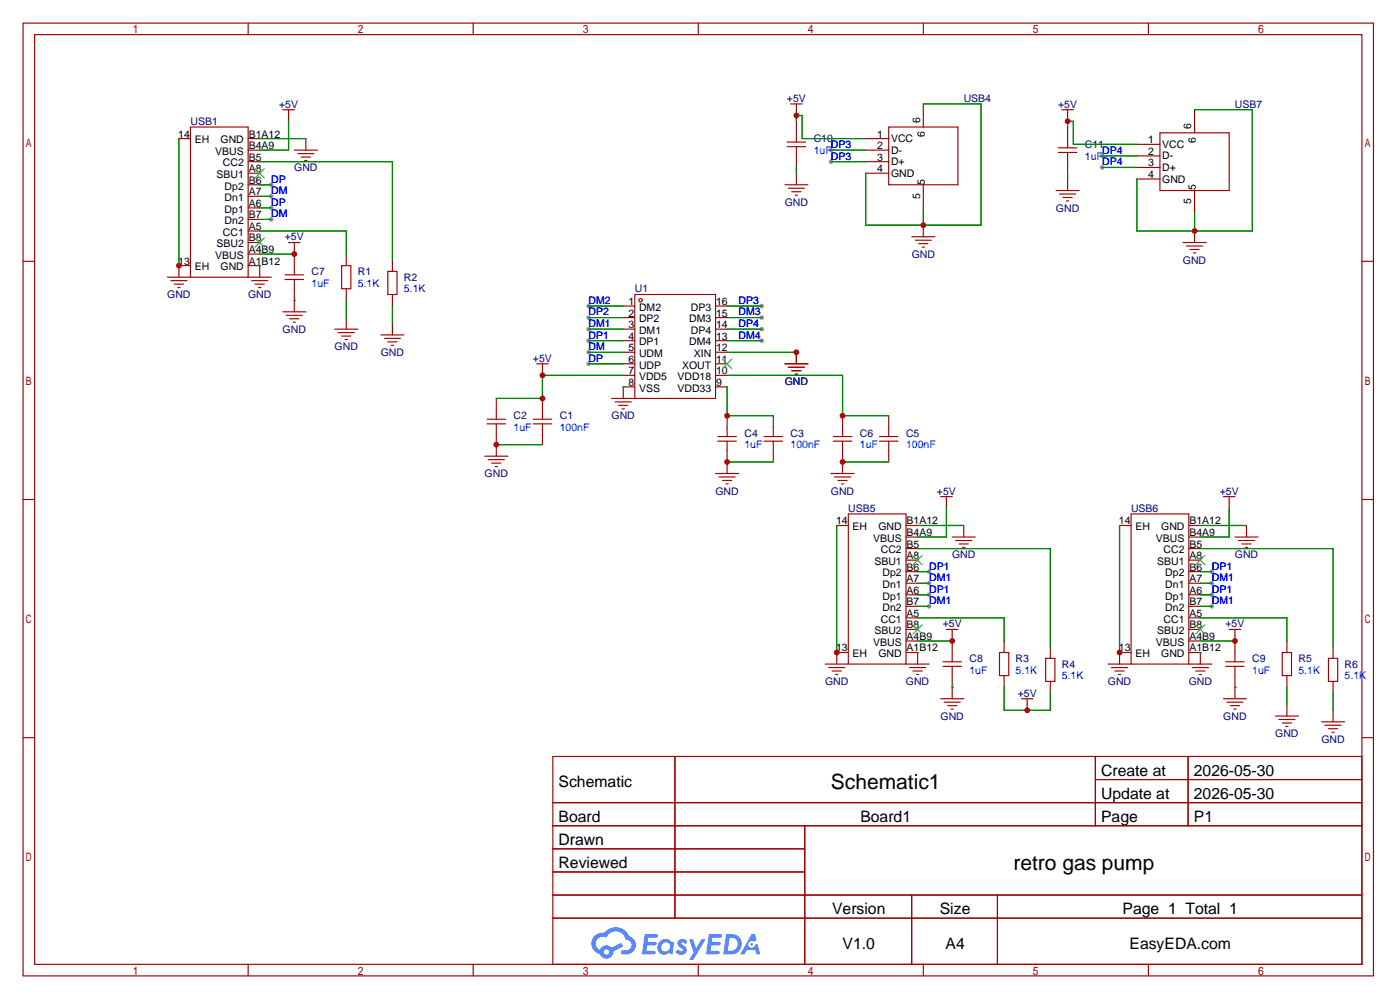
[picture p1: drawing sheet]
<svg xmlns="http://www.w3.org/2000/svg" width="308mm" height="220mm" viewBox="0 0 308 220" stroke-linecap="round" stroke-linejoin="round" font-family="sans-serif">
<g fill="#999">
<circle cx="59.7" cy="43.2" r=".51"/>
<circle cx="59.7" cy="45.7" r=".51"/>
<circle cx="59.7" cy="48.3" r=".51"/>
<circle cx="59.7" cy="40.6" r=".51"/>
<circle cx="129.5" cy="80" r=".51"/>
<circle cx="129.5" cy="77.5" r=".51"/>
<circle cx="129.5" cy="74.9" r=".51"/>
<circle cx="129.5" cy="72.4" r=".51"/>
<circle cx="129.5" cy="69.8" r=".51"/>
<circle cx="129.5" cy="67.3" r=".51"/>
<circle cx="167.6" cy="67.3" r=".51"/>
<circle cx="167.6" cy="69.8" r=".51"/>
<circle cx="167.6" cy="72.4" r=".51"/>
<circle cx="167.6" cy="74.9" r=".51"/>
<circle cx="204.5" cy="128.3" r=".51"/>
<circle cx="204.5" cy="130.8" r=".51"/>
<circle cx="204.5" cy="133.3" r=".51"/>
<circle cx="204.5" cy="125.7" r=".51"/>
<circle cx="266.7" cy="128.3" r=".51"/>
<circle cx="266.7" cy="130.8" r=".51"/>
<circle cx="266.7" cy="133.3" r=".51"/>
<circle cx="266.7" cy="125.7" r=".51"/>
<circle cx="182.9" cy="33" r=".51"/>
<circle cx="182.9" cy="35.6" r=".51"/>
<circle cx="242.6" cy="34.3" r=".51"/>
<circle cx="242.6" cy="36.8" r=".51"/>
</g>
<g fill="none" stroke="#a10000" stroke-width=".25">
<path d="M5.1 5.1h297.2v209.5h-297.2zM7.6 7.6h292.1v204.5h-292.1zM54.6 5.1v2.5M104.1 5.1v2.5M153.7 5.1v2.5M203.2 5.1v2.5M252.7 5.1v2.5M5.1 57.5h2.5M299.7 57.5h2.6M5.1 109.9h2.5M299.7 109.9h2.6M5.1 162.2h2.5"/>
<path d="M121.7 166.4h178v45.7h-178zM121.7 176.5h178M148.5 166.4v35.5M241.1 166.4v15.2M241.1 171.4h58.6M261.5 166.4v15.2M299.7 162.2h2.6M121.7 181.6h178M121.7 186.7h55.4M121.7 196.8h178M121.7 191.8h55.4M177.1 181.6v30.5"/>
<path d="M200.6 196.8v15.3M219.5 196.8v15.3M54.6 212.1v2.5M104.1 212.1v2.5M121.7 201.9h178M153.7 212.1v2.5M203.2 212.1v2.5M252.7 212.1v2.5"/>
</g>
<g fill="#5487ff">
<path d="M149.4 206.8a1.3 1.3 0 0 1 1.8 .3l-.4 .6a.54 .54 0 0 0-.9-.3l.2 .3a1.28 1.28 0 0 1 .7 2 1.53 1.53 0 0 1-2.1-.3l.5-.6 .8 .4a.31 .31 0 0 0 .3-.2 .31 .31 0 0 0-.3-.4 1.12 1.12 0 0 1-.6-1.8z"/>
<path d="M151.7 206.6h.8l.7 2 1.2-2h.9l-2.7 4.5h-.9l1-1.6z"/>
<path d="M141.9 205.4h2.3a.46 .46 0 0 1 .5 .1 .46 .46 0 0 1 .1 .5l-.4 .2h-1.7l-.2 .9h1.7a.4 .4 0 0 1 .3 .5 .4 .4 0 0 1-.4 .3h-1.7l-.1 1.2h1.3a.46 .46 0 0 1 .5 .1 .46 .46 0 0 1 .1 .5l-.3 .2h-2.6z"/>
<path d="M156 205.4h2.3a.47 .47 0 0 1 .5 .1 .47 .47 0 0 1 .1 .5l-.4 .2h-1.7l-.1 .9h1.6a.4 .4 0 0 1 .3 .5 .4 .4 0 0 1-.4 .3h-1.7l-.1 1.2h1.3a.46 .46 0 0 1 .5 .1 .46 .46 0 0 1 .2 .5l-.4 .2h-2.6z"/>
<path d="M165.4 205.4h.7l.4 1.4-.6 .3a.75 .75 0 0 0-1.2 .3 .75 .75 0 0 0 .5 1.1 .75 .75 0 0 0 1-.7l.5-.3 .6 2.4h-.8l-.3-1h-1.8l-.6 1h-.9z"/>
<path d="M159.8 205.4l-.6 4.5h1.4a2.27 2.27 0 0 0 2.6-2.3 2.27 2.27 0 0 0-2.7-2.2zM160.6 206.2a1.5 1.5 0 0 1 1.8 1.5 1.5 1.5 0 0 1-2 1.4h-.2z"/>
<path d="M145.2 207.1a1.6 1.6 0 0 0-.3 2.2 1.6 1.6 0 0 0 2.3 .2l.8 .4 .3-2.5-.2-.2-.4-.1a1.58 1.58 0 0 0-2.5 0zM145.8 207.6a.98 .98 0 0 1 1.6 .4 .98 .98 0 0 1-1 1.3 .94 .94 0 0 1-.9-.7 .94 .94 0 0 1 .3-1z"/>
<path d="M130.9 205.8a2.37 2.37 0 0 0 1.1 4 1.54 1.54 0 0 0 1.8 1 1.54 1.54 0 0 0 1.2-1.6l2.2-1.1-.5-.7-2.1 1a1.57 1.57 0 0 0-2.6 .5 1.5 1.5 0 0 1-.7-2.1 1.5 1.5 0 0 1 2.2-.5 2.23 2.23 0 0 1 2.2-1.5 2.23 2.23 0 0 1 2 1.9 1.16 1.16 0 0 1 1.3 1.1 1.16 1.16 0 0 1-1.1 1.2h-.7a.47 .47 0 0 0-.6 .4 .47 .47 0 0 0 .5 .5 2.15 2.15 0 0 0 2.6-1.1 2.15 2.15 0 0 0-.8-2.8l-.5-.1a3.2 3.2 0 0 0-5.4-.8l-1.1 .1zM132.9 209.4a.6 .6 0 0 1 1.2 0 .6 .6 0 0 1-1.2 0z"/>
<circle cx="165.4" cy="207.7" r=".28"/>
</g>
<g fill="none" stroke="#a10000" stroke-width=".25">
<path d="M39.4 30.5h2.5M41.9 27.9h12.7v33.1h-12.7zM54.6 38.1h2.5M54.6 35.6h2.5M54.6 33h2.5M54.6 30.5h2.5M62.2 24.1h2.6M63.5 24.1v2.6M64.8 33h5M65.5 33.8h3.6M66.3 34.5h2M67.1 35.3h.5"/>
<path d="M67.3 30.5v2.5M173.2 31.2h4.1M173.2 32.3h4.1M174 22.9h2.5M175.3 22.9v2.5M175.3 26.7v4.5M175.3 32.3v4.5M175.3 38.1v2.5M190.5 38.1h5.1M190.5 35.6h5.1M190.5 33h5.1M190.5 30.5h5.1"/>
<path d="M195.6 27.9h15.2v12.7h-15.2zM203.2 22.9v5M232.9 32.5h4.1M232.9 33.5h4.1M233.7 24.1h2.5M234.9 24.1v2.6M234.9 27.9v4.6M234.9 33.5v4.6M234.9 39.4v2.5M250.2 39.4h5.1M250.2 36.8h5.1M250.2 34.3h5.1"/>
<path d="M250.2 31.8h5.1M255.3 29.2h15.2v12.7h-15.2zM262.9 24.1v5.1M41.9 58.4h-2.5v2.6M54.6 58.4h2.5v2.6M54.6 55.9h2.5M54.6 53.3h2.5M54.6 50.8h2.5M54.6 48.3h2.5M54.6 45.7h2.5M54.6 43.2h2.5M54.6 40.6h2.5"/>
<path d="M63.5 53.3h2.5M64.8 53.3v7.2M75.2 58.4h2v5.1h-2zM76.2 55.9v2.5M85.3 59.7h2.1v5.1h-2.1zM86.4 57.1v2.6M172.7 40.6h5.1M173.5 41.4h3.5M174.2 42.2h2.1M175 42.9h.5M200.7 52.1h5M201.4 52.8h3.6"/>
<path d="M202.2 53.6h2M202.9 54.4h.6M203.2 40.6v5.1M203.2 49.5v2.6M232.4 41.9h5.1M233.2 42.7h3.5M233.9 43.4h2.1M234.7 44.2h.5M260.3 53.3h5.1M261.1 54.1h3.6M261.9 54.9h2M262.6 55.6h.5"/>
<path d="M262.9 41.9v5.1M262.9 50.8v2.5M36.8 61h5.1M37.6 61.7h3.5M38.4 62.5h2M39.1 63.2h.5M54.6 61h5.1M55.4 61.7h3.5M56.1 62.5h2.1M56.9 63.2h.5M62.2 68.6h5.1M62.7 60.5h4.1"/>
<path d="M62.7 61.5h4.1M63 69.3h3.5M63.8 70.1h2M64.5 70.9h.5M64.8 61.5v7.1M73.7 72.4h5M74.4 73.2h3.6M75.2 73.9h2M75.9 74.7h.6M76.2 63.5v2.5M76.2 69.8v2.6M83.8 73.7h5.1"/>
<path d="M84.6 74.4h3.5M85.3 75.2h2.1M86.1 75.9h.5M86.4 64.8v2.5M86.4 71.1v2.6M137.2 67.3h2.5M137.2 69.8h2.5M137.2 72.4h2.5M137.2 74.9h2.5M137.2 77.5h2.5M139.7 64.8h17.8v22.8h-17.8zM157.5 67.3h2.5"/>
<path d="M157.5 69.8h2.5M157.5 72.4h2.5M157.5 74.9h2.5M157.5 77.5h2.5M175.3 77.5v2.5M107.2 92.2h4.1M107.2 93.2h4.1M109.2 87.6v4.6M109.2 93.2v7.1M117.3 92.2h4.1M117.3 93.2h4.1M118.1 80h2.5"/>
<path d="M119.4 80v2.5M119.4 87.6v4.6M119.4 93.2v4.6M134.6 87.6h5.1M135.4 88.4h3.5M136.1 89.2h2.1M136.9 89.9h.5M137.2 80h2.5M137.2 82.5h2.5M139.7 85.1h-2.5v2.5M157.5 80h2.5M157.5 82.5h2.5"/>
<path d="M157.5 85.1h2.5M158 96h4.1M158 97h4.1M160 91.4v4.6M160 97v7.1M168.1 96h4.1M168.1 97h4.1M170.2 91.4v4.6M170.2 97v4.6M172.7 80h5.1M173.5 80.8h3.5M174.2 81.5h2.1"/>
<path d="M175 82.3h.5M183.4 96h4.1M183.4 97h4.1M185.4 91.4v4.6M185.4 97v7.1M193.5 96h4.1M193.5 97h4.1M195.6 91.4v4.6M195.6 97v4.6M106.7 100.3h5.1M107.4 101.1h3.6M108.2 101.9h2"/>
<path d="M109 102.6h.5M157.5 104.1h5.1M158.2 104.9h3.6M159 105.7h2M159.8 106.4h.5M182.9 104.1h5.1M183.6 104.9h3.6M184.1 115.6h2.6M184.4 105.7h2M185.2 106.4h.5M186.7 113h12.7v33h-12.7zM199.4 118.1h2.5"/>
<path d="M199.4 115.6h2.5M207 109.2h2.5M208.3 109.2v2.6M209.5 118.1h5.1M210.3 118.9h3.6M211.1 119.6h2M212.1 115.6v2.5M246.4 115.6h2.5M248.9 113h12.7v33h-12.7zM261.6 118.1h2.6M261.6 115.6h2.6M269.2 109.2h2.6"/>
<path d="M270.5 109.2v2.6M271.8 118.1h5.1M272.5 118.9h3.6M273.3 119.6h2M274.3 115.6v2.5M199.4 138.4h2.5M199.4 135.9h2.5M199.4 133.3h2.5M199.4 130.8h2.5M199.4 128.3h2.5M199.4 125.7h2.5M199.4 123.2h2.5"/>
<path d="M199.4 120.6h2.5M208.3 138.4h2.5M209.5 138.4v7.1M211.8 120.4h.5M261.6 138.4h2.6M261.6 135.9h2.6M261.6 133.3h2.6M261.6 130.8h2.6M261.6 128.3h2.6M261.6 125.7h2.6M261.6 123.2h2.6M261.6 120.6h2.6"/>
<path d="M270.5 138.4h2.5M271.8 138.4v7.1M274.1 120.4h.5M181.6 146h5.1M182.4 146.8h3.5M183.1 147.6h2.1M183.9 148.3h.5M186.7 143.5h-2.6v2.5M199.4 143.5h2.5v2.5M199.4 141h2.5M199.4 146h5.1M200.2 146.8h3.5"/>
<path d="M200.9 147.6h2M201.7 148.3h.5M207 153.7h5.1M207.5 145.5h4.1M207.5 146.6h4.1M207.8 154.4h3.5M208.5 155.2h2.1M209.3 156h.5M209.5 146.6v7.1M220 143.5h2v5.1h-2zM221 141v2.5M221 148.6v2.5"/>
<path d="M224.8 153.7h2.5M226.1 153.7v2.5M230.1 144.8h2.1v5.1h-2.1zM231.1 142.2v2.6M231.1 149.9v2.5M243.8 146h5.1M244.6 146.8h3.6M245.4 147.6h2M246.1 148.3h.5M248.9 143.5h-2.5v2.5M261.6 143.5h2.6v2.5M261.6 141h2.6"/>
<path d="M261.6 146h5.1M262.4 146.8h3.5M263.1 147.6h2.1M263.9 148.3h.5M269.2 153.7h5.1M269.7 145.5h4.1M269.7 146.6h4.1M270 154.4h3.6M270.8 155.2h2M271.5 156h.5M271.8 146.6v7.1M280.7 157.5h5.1"/>
<path d="M281.4 158.2h3.6M282.2 143.5h2v5.1h-2zM282.2 159h2M283 159.8h.5M283.2 141v2.5M283.2 148.6v2.5M283.2 154.9v2.6M290.8 158.7h5.1M291.6 159.5h3.5M292.4 144.8h2v5.1h-2zM293.4 142.2v2.6M293.4 149.9v2.5"/>
<path d="M293.4 156.2v2.5M292.4 160.3h2M293.1 161h.5"/>
<circle cx="141" cy="66" r=".38"/>
</g>
<g fill="none" stroke="#3c3" stroke-width=".25">
<path d="M56.1 37.1l2.1 2M58.2 37.1l-2.1 2M56.1 52.3l2.1 2.1M58.2 52.3l-2.1 2.1M159 79l2 2M161 79l-2 2M200.9 137.4l2 2M200.9 122.2l2 2M202.9 137.4l-2 2M202.9 122.2l-2 2M263.1 137.4l2.1 2M263.1 122.2l2.1 2"/>
<path d="M265.2 137.4l-2.1 2M265.2 122.2l-2.1 2"/>
</g>
<g fill="none" stroke="#008700" stroke-width=".25">
<path d="M39.4 30.5v27.9M57.1 30.5h10.2M57.1 35.6h29.3v21.5M63.5 26.7v6.3h-6.4M175.3 26.7v-1.3h1.2v5.1h14M175.3 36.8v1.3M182.9 33h7.6M182.9 35.6h7.6M203.2 22.9h12.7v26.6h-25.4v-11.4M234.9 27.9v-1.2h1.3v5.1h14M234.9 38.1v1.3M242.6 34.3h7.6"/>
<path d="M242.6 36.8h7.6M262.9 24.1h12.7v26.7h-25.4v-11.4M57.1 58.4h.1M57.1 43.2h2.6M57.1 45.7h2.6M57.1 48.3h2.6M57.1 40.6h2.6M57.1 55.9h7.7M57.1 50.8h19.1v5.1M203.2 45.7v3.8M262.9 47v3.8M64.8 66h.1"/>
<path d="M76.2 66v3.8M86.4 67.3v3.8M129.5 77.5h7.7M129.5 74.9h7.7M129.5 72.4h7.7M129.5 69.8h7.7M129.5 67.3h7.7M160 77.5h15.3M160 74.9h7.6M160 72.4h7.6M160 69.8h7.6M160 67.3h7.6"/>
<path d="M109.2 97.8h10.2M129.5 80h7.7M137.2 85.1h.1M137.2 82.5h-17.8v5.1h-10.2M160 85.1v6.3h10.2M160 82.5h25.4v8.9h10.2M160 101.6h10.2M184.1 115.6v27.9M185.4 101.6h10.2M201.9 115.6h10.2M208.3 111.8v6.3h-6.4M246.4 115.6v27.9"/>
<path d="M264.2 115.6h10.1M270.5 111.8v6.3h-6.3M201.9 128.3h2.6M201.9 130.8h2.6M201.9 133.3h2.6M201.9 125.7h2.6M201.9 135.9h19.1v5.1M201.9 120.6h29.2v21.6M264.2 128.3h2.5M264.2 130.8h2.5M264.2 133.3h2.5M264.2 125.7h2.5"/>
<path d="M264.2 135.9h19v5.1M264.2 120.6h29.2v21.6M201.9 143.5h.1M201.9 141h7.6M209.5 151.1h.1M221 151.1v5.1h10.1v-3.8M264.2 143.5h.1M264.2 141h7.6M271.8 151.1h.1M283.2 151.1v3.8M293.4 152.4v3.8"/>
</g>
<g fill="#c00">
<circle cx="39.4" cy="58.4" r=".63"/>
<circle cx="64.8" cy="55.9" r=".63"/>
<circle cx="160" cy="91.4" r=".63"/>
<circle cx="160" cy="101.6" r=".63"/>
<circle cx="185.4" cy="91.4" r=".63"/>
<circle cx="185.4" cy="101.6" r=".63"/>
<circle cx="175.3" cy="77.5" r=".63"/>
<circle cx="119.4" cy="87.6" r=".63"/>
<circle cx="119.4" cy="82.5" r=".63"/>
<circle cx="109.2" cy="97.8" r=".63"/>
<circle cx="184.2" cy="143.5" r=".63"/>
<circle cx="209.6" cy="141" r=".63"/>
<circle cx="226.1" cy="156.2" r=".63"/>
<circle cx="246.4" cy="143.5" r=".63"/>
<circle cx="271.8" cy="141" r=".63"/>
<circle cx="203.2" cy="49.5" r=".63"/>
<circle cx="175.3" cy="25.4" r=".63"/>
<circle cx="262.9" cy="50.8" r=".63"/>
<circle cx="235" cy="26.7" r=".63"/>
</g>
<g font-size="4.6">
<text x="182.9" y="173.5">Schematic1</text>
<text x="223" y="191.3">retro gas pump</text>
</g>
<g font-size="3.5">
<text x="122.9" y="173.1">Schematic</text>
<text x="242.3" y="170.6">Create at</text>
<text x="262.7" y="170.6">2026-05-30</text>
<text x="242.3" y="175.7">Update at</text>
<text x="262.7" y="175.7">2026-05-30</text>
<text x="122.9" y="180.7">Board</text>
<text x="122.9" y="185.8">Drawn</text>
<text x="189.3" y="180.7">Board1</text>
<text x="242.3" y="180.7">Page</text>
<text x="262.7" y="180.7">P1</text>
<text x="122.9" y="190.9">Reviewed</text>
<text x="183.1" y="201.1">Version</text>
<text x="206.8" y="201.1">Size</text>
<text x="247" y="201.1">Page 1 Total 1</text>
<text x="185.4" y="208.7">V1.0</text>
<text x="208.1" y="208.7">A4</text>
<text x="248.6" y="208.7">EasyEDA.com</text>
</g>
<g font-size="2.3" fill="#000080">
<text x="61.4" y="23.7">+5V</text>
<text x="173.2" y="22.4">+5V</text>
<text x="212.1" y="22.4">USB4</text>
<text x="232.9" y="23.7">+5V</text>
<text x="271.8" y="23.7">USB7</text>
<text x="41.9" y="27.5">USB1</text>
<text x="179.1" y="31.3">C10</text>
<text x="238.8" y="32.6">C11</text>
<text x="64.7" y="37.6">GND</text>
<text x="172.7" y="45.3">GND</text>
<text x="232.4" y="46.5">GND</text>
<text x="62.7" y="52.9">+5V</text>
<text x="200.6" y="56.7">GND</text>
<text x="260.3" y="58">GND</text>
<text x="36.8" y="65.6">GND</text>
<text x="54.6" y="65.6">GND</text>
<text x="68.6" y="60.5">C7</text>
<text x="78.7" y="60.5">R1</text>
<text x="88.9" y="61.8">R2</text>
<text x="139.7" y="64.3">U1</text>
<text x="62.2" y="73.2">GND</text>
<text x="73.6" y="77">GND</text>
<text x="83.8" y="78.3">GND</text>
<text x="117.3" y="79.5">+5V</text>
<text x="172.7" y="84.6">GND</text>
<text x="113" y="92.2">C2</text>
<text x="123.2" y="92.2">C1</text>
<text x="134.6" y="92.2">GND</text>
<text x="163.8" y="96.1">C4</text>
<text x="174" y="96.1">C3</text>
<text x="189.2" y="96.1">C6</text>
<text x="199.4" y="96.1">C5</text>
<text x="106.7" y="104.9">GND</text>
<text x="157.5" y="108.8">GND</text>
<text x="182.9" y="108.8">GND</text>
<text x="186.7" y="112.6">USB5</text>
<text x="206.2" y="108.8">+5V</text>
<text x="248.9" y="112.6">USB6</text>
<text x="268.4" y="108.8">+5V</text>
<text x="209.5" y="122.7">GND</text>
<text x="271.8" y="122.7">GND</text>
<text x="207.5" y="138">+5V</text>
<text x="269.7" y="138">+5V</text>
<text x="213.4" y="145.6">C8</text>
<text x="223.5" y="145.6">R3</text>
<text x="233.7" y="146.9">R4</text>
<text x="275.6" y="145.6">C9</text>
<text x="285.8" y="145.6">R5</text>
<text x="295.9" y="146.9">R6</text>
<text x="181.6" y="150.7">GND</text>
<text x="199.4" y="150.7">GND</text>
<text x="224" y="153.2">+5V</text>
<text x="243.8" y="150.7">GND</text>
<text x="261.6" y="150.7">GND</text>
<text x="207" y="158.3">GND</text>
<text x="269.2" y="158.3">GND</text>
<text x="280.6" y="162.1">GND</text>
<text x="290.8" y="163.4">GND</text>
</g>
<g font-size="2.3">
<text x="202.5" y="27.2" transform="rotate(-90 202.5 27.2)">6</text>
<text x="262.2" y="28.4" transform="rotate(-90 262.2 28.4)">6</text>
<text x="39.2" y="30.3">14</text>
<text x="42.8" y="31.5">EH</text>
<text x="47.4" y="34.1">VBUS</text>
<text x="48.5" y="31.5">GND</text>
<text x="54.7" y="35.3">B5</text>
<text x="54.7" y="32.8">B4A9</text>
<text x="54.7" y="30.3">B1A12</text>
<text x="193" y="35.3">3</text>
<text x="193" y="32.8">2</text>
<text x="193" y="30.3">1</text>
<text x="196.1" y="33.8">D-</text>
<text x="196.1" y="31.3">VCC</text>
<text x="203.5" y="30.2" transform="rotate(-90 203.5 30.2)">6</text>
<text x="252.7" y="34.1">2</text>
<text x="252.7" y="31.5">1</text>
<text x="255.8" y="35.1">D-</text>
<text x="255.8" y="32.5">VCC</text>
<text x="263.2" y="31.5" transform="rotate(-90 263.2 31.5)">6</text>
<text x="47.6" y="39.1">SBU1</text>
<text x="49.1" y="36.6">CC2</text>
<text x="49.4" y="41.7">Dp2</text>
<text x="54.7" y="40.4">B6</text>
<text x="54.7" y="37.9">A8</text>
<text x="193" y="37.9">4</text>
<text x="196.1" y="38.9">GND</text>
<text x="196.1" y="36.3">D+</text>
<text x="203.5" y="40.6" transform="rotate(-90 203.5 40.6)">5</text>
<text x="252.7" y="39.1">4</text>
<text x="252.7" y="36.6">3</text>
<text x="255.8" y="40.2">GND</text>
<text x="255.8" y="37.6">D+</text>
<text x="263.2" y="41.9" transform="rotate(-90 263.2 41.9)">5</text>
<text x="49.4" y="46.8">Dp1</text>
<text x="49.4" y="44.2">Dn1</text>
<text x="54.7" y="45.5">A6</text>
<text x="54.7" y="43">A7</text>
<text x="202.5" y="43.7" transform="rotate(-90 202.5 43.7)">5</text>
<text x="262.2" y="45" transform="rotate(-90 262.2 45)">5</text>
<text x="49.1" y="51.8">CC1</text>
<text x="49.4" y="49.3">Dn2</text>
<text x="54.7" y="53.1">B8</text>
<text x="54.7" y="50.6">A5</text>
<text x="54.7" y="48">B7</text>
<text x="39.2" y="58.2">13</text>
<text x="42.8" y="59.5">EH</text>
<text x="47.4" y="56.9">VBUS</text>
<text x="47.6" y="54.4">SBU2</text>
<text x="48.5" y="59.5">GND</text>
<text x="54.7" y="58.2">A1B12</text>
<text x="54.7" y="55.7">A4B9</text>
<text x="138.3" y="67.1">1</text>
<text x="138.3" y="69.6">2</text>
<text x="140.6" y="68.4">DM2</text>
<text x="140.6" y="70.9">DP2</text>
<text x="151.7" y="70.9">DM3</text>
<text x="152.1" y="68.4">DP3</text>
<text x="157.6" y="69.6">15</text>
<text x="157.6" y="67.1">16</text>
<text x="138.3" y="72.2">3</text>
<text x="138.3" y="74.7">4</text>
<text x="138.3" y="77.2">5</text>
<text x="140.6" y="73.4">DM1</text>
<text x="140.6" y="76">DP1</text>
<text x="151.7" y="76">DM4</text>
<text x="152.1" y="73.4">DP4</text>
<text x="157.6" y="77.2">12</text>
<text x="157.6" y="74.7">13</text>
<text x="157.6" y="72.2">14</text>
<text x="138.3" y="79.8">6</text>
<text x="138.3" y="82.3">7</text>
<text x="140.6" y="78.5">UDM</text>
<text x="140.6" y="81.1">UDP</text>
<text x="140.6" y="83.6">VDD5</text>
<text x="149.1" y="83.6">VDD18</text>
<text x="150.1" y="81.1">XOUT</text>
<text x="152.7" y="78.5">XIN</text>
<text x="157.6" y="82.3">10</text>
<text x="157.6" y="79.8">11</text>
<text x="138.3" y="84.9">8</text>
<text x="140.6" y="86.1">VSS</text>
<text x="149.1" y="86.1">VDD33</text>
<text x="157.6" y="84.9">9</text>
<text x="184" y="115.3">14</text>
<text x="187.6" y="116.6">EH</text>
<text x="192.2" y="119.2">VBUS</text>
<text x="193.3" y="116.6">GND</text>
<text x="199.5" y="117.9">B4A9</text>
<text x="199.5" y="115.3">B1A12</text>
<text x="246.2" y="115.3">14</text>
<text x="249.9" y="116.6">EH</text>
<text x="254.4" y="119.2">VBUS</text>
<text x="255.5" y="116.6">GND</text>
<text x="261.7" y="117.9">B4A9</text>
<text x="261.7" y="115.3">B1A12</text>
<text x="192.4" y="124.2">SBU1</text>
<text x="193.8" y="121.7">CC2</text>
<text x="199.5" y="125.5">B6</text>
<text x="199.5" y="123">A8</text>
<text x="199.5" y="120.4">B5</text>
<text x="254.6" y="124.2">SBU1</text>
<text x="256.1" y="121.7">CC2</text>
<text x="261.7" y="125.5">B6</text>
<text x="261.7" y="123">A8</text>
<text x="261.7" y="120.4">B5</text>
<text x="194.2" y="131.9">Dp1</text>
<text x="194.2" y="129.3">Dn1</text>
<text x="194.2" y="126.8">Dp2</text>
<text x="199.5" y="130.6">A6</text>
<text x="199.5" y="128">A7</text>
<text x="256.4" y="131.9">Dp1</text>
<text x="256.4" y="129.3">Dn1</text>
<text x="256.4" y="126.8">Dp2</text>
<text x="261.7" y="130.6">A6</text>
<text x="261.7" y="128">A7</text>
<text x="193.8" y="136.9">CC1</text>
<text x="194.2" y="134.4">Dn2</text>
<text x="199.5" y="135.7">A5</text>
<text x="199.5" y="133.1">B7</text>
<text x="256.1" y="136.9">CC1</text>
<text x="256.4" y="134.4">Dn2</text>
<text x="261.7" y="135.7">A5</text>
<text x="261.7" y="133.1">B7</text>
<text x="184" y="143.3">13</text>
<text x="192.2" y="142">VBUS</text>
<text x="192.4" y="139.5">SBU2</text>
<text x="199.5" y="143.3">A1B12</text>
<text x="199.5" y="140.7">A4B9</text>
<text x="199.5" y="138.2">B8</text>
<text x="246.2" y="143.3">13</text>
<text x="254.4" y="142">VBUS</text>
<text x="254.6" y="139.5">SBU2</text>
<text x="261.7" y="143.3">A1B12</text>
<text x="261.7" y="140.7">A4B9</text>
<text x="261.7" y="138.2">B8</text>
<text x="187.6" y="144.6">EH</text>
<text x="193.3" y="144.6">GND</text>
<text x="249.9" y="144.6">EH</text>
<text x="255.5" y="144.6">GND</text>
</g>
<g font-size="2.3" fill="#00f">
<text x="179.1" y="33.8">1uF</text>
<text x="182.9" y="32.6">DP3</text>
<text x="182.9" y="35.1">DP3</text>
<text x="238.8" y="35.1">1uF</text>
<text x="242.6" y="33.8">DP4</text>
<text x="59.7" y="40.2">DP</text>
<text x="242.6" y="36.4">DP4</text>
<text x="59.7" y="42.7">DM</text>
<text x="59.7" y="45.3">DP</text>
<text x="59.7" y="47.8">DM</text>
<text x="68.6" y="63">1uF</text>
<text x="78.7" y="63">5.1K</text>
<text x="88.9" y="64.3">5.1K</text>
<text x="129.5" y="71.9">DM1</text>
<text x="129.5" y="69.4">DP2</text>
<text x="129.5" y="66.8">DM2</text>
<text x="162.6" y="66.8">DP3</text>
<text x="162.6" y="69.4">DM3</text>
<text x="162.6" y="71.9">DP4</text>
<text x="129.5" y="77">DM</text>
<text x="129.5" y="74.5">DP1</text>
<text x="162.6" y="74.5">DM4</text>
<text x="129.5" y="79.5">DP</text>
<text x="113" y="94.8">1uF</text>
<text x="123.2" y="94.8">100nF</text>
<text x="163.8" y="98.6">1uF</text>
<text x="174" y="98.6">100nF</text>
<text x="189.2" y="98.6">1uF</text>
<text x="199.4" y="98.6">100nF</text>
<text x="204.5" y="125.3">DP1</text>
<text x="266.7" y="125.3">DP1</text>
<text x="204.5" y="127.8">DM1</text>
<text x="204.5" y="130.3">DP1</text>
<text x="266.7" y="127.8">DM1</text>
<text x="266.7" y="130.3">DP1</text>
<text x="204.5" y="132.9">DM1</text>
<text x="266.7" y="132.9">DM1</text>
<text x="213.4" y="148.1">1uF</text>
<text x="223.5" y="148.1">5.1K</text>
<text x="233.7" y="149.4">5.1K</text>
<text x="275.6" y="148.1">1uF</text>
<text x="285.8" y="148.1">5.1K</text>
<text x="295.9" y="149.4">5.1K</text>
</g>
</svg>
